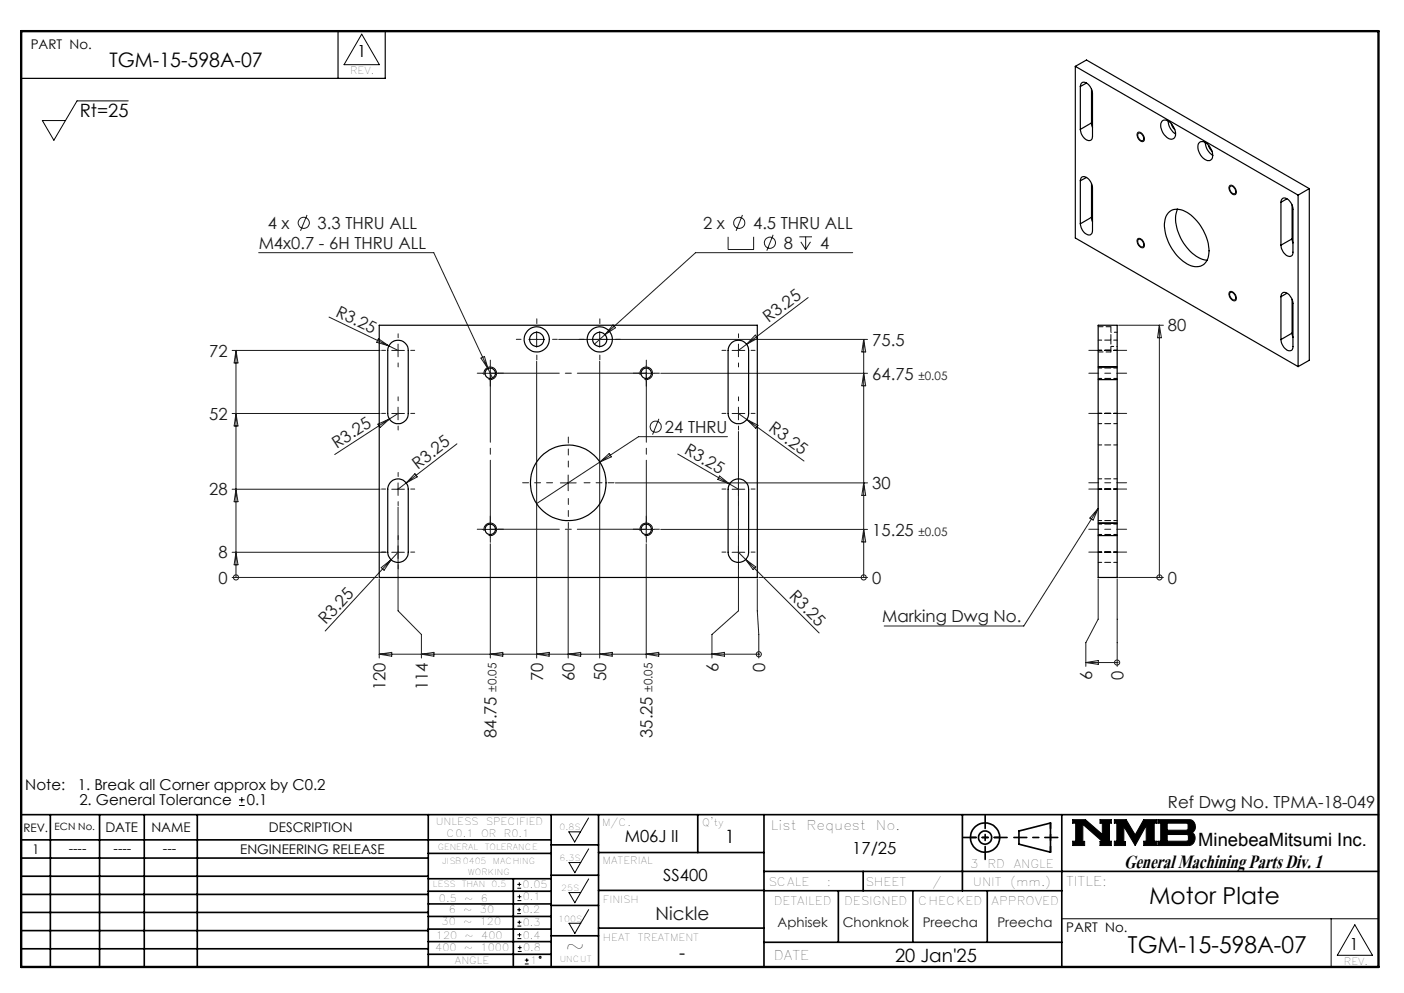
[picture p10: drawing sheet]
<svg xmlns="http://www.w3.org/2000/svg" width="297mm" height="210mm" viewBox="0 0 297 210" stroke-linecap="round" stroke-linejoin="round" font-family="sans-serif">
<g fill="none" stroke="#000" stroke-width=".21">
<path d="M76.5 7.2l3.8 6.5h-7.5zM27.1 21.3h-10.8l-4.9 8.4-2.4-4.2h4.9M240.6 28.1a1.17 1.17 0 0 1 1.5 1.3v.1a.53 .53 0 0 1-.5 .5 .53 .53 0 0 1-.5-.3l-.6-1.1zM260.1 39.3a1.18 1.18 0 0 1 1.4 1.2 .6 .6 0 0 1-.4 .7 .6 .6 0 0 1-.7-.4l-.4-.9zM240.7 50.5a1.24 1.24 0 0 1 1.2 .6 1.24 1.24 0 0 1 0 1.3 1.34 1.34 0 0 1-1.2-1.9zM102.4 79.3a1.34 1.34 0 0 1 1.2-1.7 1.34 1.34 0 0 1 1.4 1.5 1.34 1.34 0 0 1-1.6 1.1M135.4 79.3a1.34 1.34 0 0 1 1.2-1.7 1.34 1.34 0 0 1 1.5 1.5 1.34 1.34 0 0 1-1.8 1.1M232.3 77.6h4M260.1 61.7a1.24 1.24 0 0 1 1.2 .6 1.24 1.24 0 0 1 0 1.3 1.31 1.31 0 0 1-1.2-1.9zM232.3 80.3h4M102.4 112.3a1.33 1.33 0 0 1 1.2-1.7 1.33 1.33 0 0 1 1.4 1.5 1.33 1.33 0 0 1-1.6 1.1M135.4 112.3a1.33 1.33 0 0 1 1.2-1.7 1.33 1.33 0 0 1 1.4 1.5 1.33 1.33 0 0 1-1.7 1.1"/>
<path d="M232.3 110.6h4M232.3 113.3h4M50.6 170.3h1.2M50.6 169.1h1.2M51.2 168.5v1.2M120.3 175.9h2.5l-1.2 2.2zM124.5 173l-1.7 2.9M124.5 179.5l-1.7 2.9M226.9 173.3h2.7l3.6 3.2v-2.4h-.5v-.8h2.4v.8h-.4v3.8h.4v.9h-2.4v-.9h.5l-4.1-3.6v3.6h.3v.9h-2.5v-.9h.6v-3.8h-.6zM235.7 173.3h2.5l1.9 3.3 1.8-3.3h2.8v.8h-.5v3.8h.5v.9h-2.8v-.9h.6v-3.3l-2.4 4.2-2.4-4v3.2h.4v.8h-2.4v-.9h.6v-3.8h-.6zM244.9 173.3h6.6a1.47 1.47 0 0 1 1.3 1.2 1.47 1.47 0 0 1-.7 1.6 1.48 1.48 0 0 1 .7 1.6 1.48 1.48 0 0 1-1.4 1.1h-6.5v-.9h.6v-3.8h-.6zM246.9 174.1h4.1l.3 .2v1l-.3 .3h-4.1z"/>
<path d="M246.9 176.5h4.2l.3 .3v.8l-.4 .3h-4.1zM109.4 193.2h.8M109.4 192.4h.8M109.4 187.8h.8M109.4 187h.8M109.5 198.5h.8M109.5 197.7h.8M109.5 195.9h.8M109.5 195h.8M109.5 190.5h.8M109.5 189.6h.8M109.8 192v.8"/>
<path d="M109.9 194.7v.8M109.9 186.6v.8M109.9 189.2v.8M109.9 197.3v.8M110 200v.8M120.4 182.4h2.4l-1.2 2.2zM120.4 188.8h2.4l-1.2 2.1zM120.4 195.3h2.4l-1.2 2.1zM124.5 185.9l-1.7 2.9M124.5 192.4l-1.7 2.9M224.6 194.3h67M281.6 194.3v10.2"/>
<path d="M286.6 195.6l3.7 6.4h-7.4zM109.5 201.2h.8M109.5 200.4h.8M111 203.9h.8M111 203.1h.8M111.4 202.7v.8"/>
<circle cx="114.3" cy="202.5" r=".2"/>
</g>
<g fill="none" stroke="#000" stroke-width=".35">
<path d="M4.5 172.3h287.1M4.5 177.6h112.1M10.7 172.3v32.2M21.1 172.3v32.2M30.5 172.3v32.2M41.7 172.3v32.2M90.6 172.3v32.2M116.6 172.3v32.2M116.6 178.7h10M126.6 172.3v32.2M147.6 172.3v8M161.6 172.3v32.2"/>
<path d="M203.6 172.3v16.1M215.5 175.7l6.7-1.6v6.1l-6.7-1.7zM224.6 172.3v32.2M4.5 185.3h86.1M4.5 181.5h86.1M4.5 189.2h86.1M4.5 193h86.1M4.5 196.8h86.1M90.6 199.1h26M90.6 193.8h26M90.6 188.5h26M90.6 191.2h26"/>
<path d="M90.6 180.5h26M90.6 185.8h26M90.6 196.5h26M108.6 185.8v18.5M116.6 185.1h10M116.6 191.5h10M116.6 197.9h10M126.6 196.3h35M126.6 188.3h35M126.6 180.3h35M161.6 184.3h130M161.6 199.3h63"/>
<path d="M161.6 188.4h63M177.3 188.4v10.9M182.6 184.3v4.1M193.1 188.4v10.9M208.8 188.4v10.9M4.5 200.7h86.1M90.6 201.8h26"/>
<circle cx="208.4" cy="177.1" r="3.1"/>
<circle cx="208.4" cy="177.1" r="1.4"/>
</g>
<path d="M4.5 6.6h287.1" fill="none" stroke="#000" stroke-width=".21" stroke-dasharray="6.3 1.3 1.3 1.3" stroke-dashoffset="1.9"/>
<g fill="none" stroke="#000" stroke-width=".25">
<path d="M71.5 6.6v10M81.5 6.6v10h-77M227.5 14v36.3l47.1 27.2M227.5 14l47.1 27.3M227.5 14l2.3-1.3 47.2 27.2M228.5 18.3a.84 .84 0 0 1 .5-.9 .84 .84 0 0 1 1 .3 3.1 3.1 0 0 1 1.1 2v9.1a.83 .83 0 0 1-.5 .9 .83 .83 0 0 1-1-.3 2.92 2.92 0 0 1-1.1-2M228.5 18.3v9.1M229.8 17.6l-1.3 .7M230.9 18.9v7.1M228.5 38.2a.83 .83 0 0 1 .6-.8 .83 .83 0 0 1 .9 .3 2.92 2.92 0 0 1 1.1 2v9.1a.84 .84 0 0 1-.5 .9 .84 .84 0 0 1-1-.3 3.1 3.1 0 0 1-1.1-2.1M228.5 38.2v9.1M229.8 37.5l-1.3 .7"/>
<path d="M230.9 26l.2 .9M230.9 26l-2.4 1.4M230.9 38.8v7.2M240.8 28.2a.94 .94 0 0 1 1 .5 .94 .94 0 0 1-.1 1.1 1.19 1.19 0 0 1-.9-1.6zM245.8 25.7a1.51 1.51 0 0 1 2.2 .7 2.1 2.1 0 0 1 .2 2.9 2.12 2.12 0 0 1-2.4-1.7l-.3-.9zM247.1 25.6a3.4 3.4 0 0 0 1.6 2.7M247.8 26.2l.2 .6 .5 .6M253.6 30.2a1.27 1.27 0 0 1 2 .5 2.49 2.49 0 0 1 .6 3.1 1.67 1.67 0 0 1-2.2-1 2.48 2.48 0 0 1-.4-2.6zM255 30.2a3.4 3.4 0 0 0 1.5 2.7M255.7 30.7l.2 .7 .5 .6M260.1 39.5a.65 .65 0 0 1 1.1 .4 .58 .58 0 0 1 .3 .7 .58 .58 0 0 1-.6 .4 1.28 1.28 0 0 1-.8-1.5zM277 39.9l-2.4 1.4"/>
<path d="M277 39.9v36.3l-2.4 1.3M230.9 46l.2 .9M230.9 46l-2.4 1.3M240.8 50.7a.96 .96 0 0 1 1 .4 .96 .96 0 0 1-.1 1.1 1.2 1.2 0 0 1-.9-1.5zM247.1 45a3 3 0 0 1 4-.1 10.1 10.1 0 0 1 4.6 9.1 2.67 2.67 0 0 1-4.1 2 10 10 0 0 1-5.2-9.1l.3-1.2zM249.1 44.2a7.4 7.4 0 0 0 .9 6.6 7.8 7.8 0 0 0 5.3 4.3M271 42.8a.84 .84 0 0 1 .5-.9 .84 .84 0 0 1 1 .3 2.87 2.87 0 0 1 1 2.1v9a.88 .88 0 0 1-.7 1 .88 .88 0 0 1-1-.6l-.7-1-.1-.9M271 42.8v9M272.2 42l-1.2 .8M273.3 50.5l.2 .9M273.3 50.5l-2.3 1.3M273.3 43.3v7.2"/>
<path d="M274.6 41.3v36.2M80.2 68.8h80v53.3h-80zM82.8 72.5a2.16 2.16 0 0 1 2.3-.4 2.16 2.16 0 0 1 1.3 2v13.3a2.17 2.17 0 0 1-2.2 2.2 2.17 2.17 0 0 1-2.2-2.2v-13.3l.2-.7zM154.8 72.5a2.16 2.16 0 0 1 2.3-.4 2.16 2.16 0 0 1 1.3 2v13.3a2.17 2.17 0 0 1-2.2 2.2 2.17 2.17 0 0 1-2.2-2.2v-13.3l.2-.7zM232.3 68.8h4v53.3h-4zM260.2 61.9a1.03 1.03 0 0 1 1 1.5 1.1 1.1 0 0 1-1-1.5zM271 62.8a.84 .84 0 0 1 .5-1 .84 .84 0 0 1 1 .4 2.88 2.88 0 0 1 1 2v9.1a.88 .88 0 0 1-.7 .9 .88 .88 0 0 1-1-.5l-.7-1-.1-.9M271 62.8v9M272.2 62l-1.2 .8M273.3 70.4l.2 1M273.3 63.3v7.1M273.3 70.4l-2.3 1.4"/>
<path d="M82.8 101.8a2.16 2.16 0 0 1 2.3-.3 2.16 2.16 0 0 1 1.3 2v13.3a2.17 2.17 0 0 1-2.2 2.1 2.17 2.17 0 0 1-2.2-2.1v-13.3l.2-.8zM154.8 101.8a2.16 2.16 0 0 1 2.3-.3 2.16 2.16 0 0 1 1.3 2v13.3a2.17 2.17 0 0 1-2.2 2.1 2.17 2.17 0 0 1-2.2-2.1v-13.3l.2-.8z"/>
<circle cx="103.7" cy="78.9" r="1.1"/>
<circle cx="113.5" cy="71.8" r="1.5"/>
<circle cx="113.5" cy="71.8" r="2.66"/>
<circle cx="126.9" cy="71.8" r="1.5"/>
<circle cx="126.9" cy="71.8" r="2.66"/>
<circle cx="136.7" cy="79" r="1.1"/>
<circle cx="103.7" cy="111.9" r="1.11"/>
<circle cx="120.2" cy="102.1" r="8"/>
<circle cx="136.7" cy="112" r="1.1"/>
</g>
<path d="M205.3 177.1h6.2M222.2 174v6.2" fill="none" stroke="#000" stroke-width=".35" stroke-dasharray="15.2 1.3 1.3 1.3" stroke-dashoffset="14.1"/>
<path d="M203.8 177.1h9.2M208.4 172.5v9.2M214.5 177.1h9.3" fill="none" stroke="#000" stroke-width=".35" stroke-dasharray="15.2 1.3 1.3 1.3" stroke-dashoffset="12.5"/>
<path d="M4.5 6.6h287.1v197.9h-287.1z" fill="none" stroke="#000" stroke-width=".5"/>
<path d="M226.9 173.3v.8h.6v3.8h-.6v.9h2.5v-.9h-.3v-3.6l4.1 3.6h-.5v.9h2.4v-.9h-.4v-3.8h.4v-.8h-2.4v.8h.5v2.4l-3.6-3.2zM235.7 173.3v.8h.6v3.8h-.6v.9h2.4v-.8h-.4v-3.2l2.4 4 2.4-4.2v3.3h-.6v.9h2.8v-.9h-.5v-3.8h.5v-.8h-2.8l-1.8 3.3-1.9-3.3zM246.9 176.5h4.2l.3 .2v1l-.3 .2h-4.2zM244.9 173.3v.8h.6v3.8h-.6v.9h6.9l.7-.5 .3-.9-.1-.7-.6-.6a1.48 1.48 0 0 0 .7-1.6 1.48 1.48 0 0 0-1.3-1.2zM246.9 174.1h4.1l.3 .2v1.1l-.2 .2h-4.2z" fill-rule="evenodd" fill="#000"/>
<g fill="none" stroke="#191924" stroke-width=".21">
<path d="M54.7 53.4h37.1l11.4 24.6M64.9 45.5l-1.3 3.3M154 50.1v2.7h5.4v-2.7M157.1 45.5l-1.4 3.3M163.5 49.7l-1.3 3.3M169.1 50.1h2.7M169.4 51.1l1 1.7M170.4 50.1v2.7M171.4 51.1l-1 1.7M180.4 53.4h-33.3l-21.3 19.4M49.1 74.1h31.3M49.9 74.1v48"/>
<path d="M49.9 74.1l.4 2.7h-.8zM69.6 67.1l12.7 6.1M80 71.6l2.3 1.6-2.6-.8zM82.3 73.2l1.9 .9M82.9 74.1h2.6M84.2 72.8v2.7M101.7 75.7l.8-.3 .7 2.6zM102 78.9h3.4M103.2 78l1 1.9M103.7 77.3v3.3M111.9 71.8h3.3M113.5 76.4v62.8"/>
<path d="M113.5 70.1v3.3M118.2 71.8h65.3M126.9 76.4v62.8M126.9 70.1v3.3M129.7 68.7l.5 .6-2.2 1.5zM135 78.9h3.4M136.7 77.3v3.3M139.8 78.9h43.7M154.9 74.1h2.7M156.2 72.8v2.7M157.9 72.8l-1.7 1.3M159.8 70.9l.5 .6-2.4 1.3z"/>
<path d="M171 62.9l-13.1 9.9M182.7 71.8v50.3M182.7 71.8l.4 2.6h-.8zM182.7 78.9l.4 2.7h-.8zM236.6 68.8h9.5M245.3 68.8v53.3M245.3 68.8l.4 2.6h-.8zM49.1 87.4h31.3M49.9 87.4l.4 2.7h-.8zM79.9 89.7l2.5-1.1-2 1.8zM82.4 88.6l-11.6 7.5M82.9 87.4h2.6"/>
<path d="M84.2 87.4l-1.8 1.2M84.2 86.1v2.7M96.7 93.9l-10.8 8.2M126.9 97.7l2-1.8 .4 .7zM139.4 88.6l-1.4 3.3M143.4 96l10.9 6.4M153.9 92.3h-18.8l-21.6 14.2M154.9 87.4h2.7M156.2 87.4l1.8 1.3M156.2 91.3v37.9l-5.6 5v5M156.2 86.1v2.7M158 88.7l12.1 8.8"/>
<path d="M158 88.7l2.3 1.2-.4 .7zM49.1 116.8h32.6M49.1 103.5h31.3M49.9 116.8l.4 2.6h-.8zM49.9 103.5l.4 2.6h-.8zM82.7 118.4l-13.9 15M82.9 116.8h2.6M82.9 103.5h2.6M84.2 107.2v22l4.9 5v5M84.2 116.8l-1.5 1.6M84.2 102.1v2.7M85.9 102.1l-1.7 1.4"/>
<path d="M87.8 100.2l.5 .7-2.4 1.2zM102 112h3.4M103.7 115v24.2M103.7 110.3v3.3M118.5 102.1h3.4M120.2 112.1v27.1M120.2 100.5v3.3M130.2 102.1h53.3M135 112h3.4M136.7 115v24.2M136.7 110.3v3.3M139.8 112h43.7"/>
<path d="M152.2 100.7l2.1 1.7-2.5-1zM154.3 102.4l1.9 1.1M154.9 116.8h2.7M154.9 103.5h2.7M156.2 116.8l17.1 17.1M157.7 118.3l2.2 1.6-.6 .6zM182.7 112l.4 2.6h-.8zM182.7 102.1l.4 2.7h-.8zM232.3 107.5l-15.7 24.9h-29.6M232.3 107.5l-1.1 2.5-.7-.4zM49.1 122.1h30.8M49.9 122.1h.1"/>
<path d="M80.2 138.4h80.3M80.2 122.4v16.8M80.2 138.4l2.7-.4v.8zM80.6 120l2.1-1.6-1.5 2.2zM89.1 138.4l2.7-.4v.8zM103.7 138.4l2.7-.4v.8zM113.5 138.4l2.7-.4v.8zM120.2 138.4l2.6-.4v.8zM126.9 138.4l2.6-.4v.8zM136.7 138.4l2.6-.4v.8zM150.6 138.4l2.6-.4v.8zM160.2 122.4v6.8l.3 5v5"/>
<path d="M160.5 122.1h23M160.5 138.4h.1M182.7 122.1h.1M232.3 122.4v8.5l-2.6 5v5M236.3 122.4v18.5M236.6 122.1h9.5M245.3 122.1h.1M229.7 140.1h6.6M229.7 140.1l2.6-.4v.8zM236.3 140.1h.1"/>
<circle cx="64.3" cy="47.1" r="1.18"/>
<circle cx="156.4" cy="47.1" r="1.18"/>
<circle cx="162.9" cy="51.3" r="1.17"/>
<circle cx="138.7" cy="90.2" r="1.18"/>
<circle cx="49.9" cy="122.1" r=".54"/>
<circle cx="160.5" cy="138.4" r=".55"/>
<circle cx="182.7" cy="122.1" r=".55"/>
<circle cx="245.3" cy="122.1" r=".54"/>
<circle cx="236.3" cy="140.1" r=".54"/>
</g>
<path d="M230.3 78.9h8M238.3 74.1h-8M238.3 87.4h-8M230.3 111.9h8M238.3 102.1h-8M238.3 103.4h-8M238.3 116.8h-8" fill="none" stroke="#191924" stroke-width=".21" stroke-dasharray="15.2 1.3 1.3 1.3" stroke-dashoffset="13.1"/>
<path d="M103.7 78.9h33M136.7 78.9v33M103.7 111.9v-33M136.7 111.9h-33" fill="none" stroke="#191924" stroke-width=".21" stroke-dasharray="15.2 1.3 1.3 1.3" stroke-dashoffset=".6"/>
<path d="M120.2 98.8v-6.4M116.9 102.1h-6.3M120.2 105.4v6.4M123.6 102.1h6.3" fill="none" stroke="#191924" stroke-width=".21" stroke-dasharray="15.2 1.3 1.3 1.3" stroke-dashoffset="14"/>
<g fill="none" stroke="#191924" stroke-width=".21" stroke-dasharray="15.2 1.3 1.3 1.3">
<path d="M81.6 74.1h-.9M84.2 71.4v-.8M84.2 76.8v.8M86.9 74.1h.8M102.1 78.9h-1.1M103.7 77.3v-1.1M105.4 78.9h1.1M110.2 71.8h-1M113.6 68.4v-1M113.6 75.1v1M116.9 71.8h1M123.6 71.8h-1"/>
<path d="M126.9 68.4v-1M126.9 75.1v1M130.2 71.8h1M135.1 78.9h-1.1M136.7 77.3v-1.1M138.4 78.9h1.1M153.6 74.1h-.9M156.2 71.4v-.8M156.2 76.8v.8M158.9 74.1h.8M81.6 87.4h-.9M84.2 84.8v-.9"/>
<path d="M84.2 90.1v.8M86.9 87.4h.8M103.7 80.6v1.1M136.7 80.6v1.1M153.6 87.4h-.9M156.2 84.8v-.9M156.2 90.1v.8M158.9 87.4h.8M81.6 116.8h-.9M81.6 103.4h-.9M84.2 114.1v-.8M84.2 119.4v.9"/>
<path d="M84.2 100.8v-.9M84.2 106.1v.8M86.9 116.8h.8M86.9 103.4h.8M102.1 111.9h-1.1M103.7 110.3v-1.1M103.7 113.6v1.1M105.4 111.9h1.1M135.1 111.9h-1.1M136.7 110.3v-1.1M136.7 113.6v1.1M138.4 111.9h1.1"/>
<path d="M153.6 103.4h-.9M153.6 116.8h-.9M156.2 100.8v-.9M156.2 106.1v.8M156.2 114.1v-.8M156.2 119.4v.9M158.9 103.4h.8M158.9 116.8h.8"/>
</g>
<g fill="none" stroke="#000" stroke-width=".21" stroke-dasharray="1.3 .6" stroke-dashoffset=".5">
<path d="M232.3 74.1h4M236.3 74.1h-4M236.3 71.9h-4M236.3 77.8h-4M232.3 87.4h4M232.3 89.6h4M232.3 80h4M236.3 94.1h-4M232.3 103.4h4M232.3 116.8h4M232.3 118.9h4M232.3 113h4"/>
<path d="M232.3 110.1h4M236.3 116.8h-4M236.3 101.3h-4M236.3 110.8h-4"/>
</g>
<path d="M232.3 74.4h2.7M235 71.8v-2.7M235 74.4v-2.6M235 69.1h-2.7" fill="none" stroke="#000" stroke-width=".21" stroke-dasharray="1.3 .6" stroke-dashoffset=".3"/>
<path d="M235 73.3h1.3M236.3 70.3h-1.3" fill="none" stroke="#000" stroke-width=".21" stroke-dasharray="1.3 .6" stroke-dashoffset=".7"/>
<text font-size="6.2" x="237.8" y="183.6">General Machining Parts Div. 1</text>
<g font-size="4.9">
<text x="243.1" y="191.2">Motor Plate</text>
<text x="119.6" y="201.8">~</text>
<text x="238.6" y="201.5">TGM-15-598A-07</text>
</g>
<text font-size="4.2" x="23.2" y="14.3">TGM-15-598A-07</text>
<g font-size="3.9">
<text x="16.9" y="24.6">Rt=25</text>
<text x="153.3" y="178.4">1</text>
<text x="253.5" y="178.9">MinebeaMitsumi Inc.</text>
<text x="143.7" y="202.9">-</text>
<text x="189.3" y="203.3">20 Jan'25</text>
</g>
<text font-size="3.9" fill="#191924" x="138.7" y="194.6">Nickle</text>
<g font-size="3.5">
<text x="75.6" y="12.1">1</text>
<text x="132.1" y="178.2">M06J II</text>
<text x="180.3" y="180.5">17/25</text>
<text x="140.3" y="186.3">SS400</text>
<text x="285.5" y="200.9">1</text>
</g>
<g font-size="3.5" fill="#191924">
<text x="54.7" y="52.7">M4x0.7 - 6H THRU ALL</text>
<text x="56.6" y="48.4">4 x</text>
<text x="67.2" y="48.4">3.3 THRU ALL</text>
<text x="148.7" y="48.4">2 x</text>
<text x="159.3" y="48.4">4.5 THRU ALL</text>
<text x="165.8" y="52.7">8</text>
<text x="173.5" y="52.7">4</text>
<text x="70.8" y="66.8" transform="rotate(26 70.8 66.8)">R3.25</text>
<text x="162.6" y="68.3" transform="rotate(-37 162.6 68.3)">R3.25</text>
<text x="247.1" y="70.1">80</text>
<text x="44.2" y="75.4">72</text>
<text x="184.5" y="73.1">75.5</text>
<text x="184.5" y="80.3">64.75</text>
<text x="44.2" y="88.8">52</text>
<text x="71.3" y="95" transform="rotate(-33 71.3 95)">R3.25</text>
<text x="140.7" y="91.6">24 THRU</text>
<text x="144.6" y="95.9" transform="rotate(30 144.6 95.9)">R3.25</text>
<text x="162.4" y="91" transform="rotate(36 162.4 91)">R3.25</text>
<text x="88.4" y="99.3" transform="rotate(-38 88.4 99.3)">R3.25</text>
<text x="44.2" y="104.8">28</text>
<text x="184.5" y="103.4">30</text>
<text x="184.5" y="113.3">15.25</text>
<text x="46.2" y="118.1">8</text>
<text x="46.2" y="123.4">0</text>
<text x="184.5" y="123.4">0</text>
<text x="247.1" y="123.4">0</text>
<text x="166.8" y="126.3" transform="rotate(45 166.8 126.3)">R3.25</text>
<text x="186.6" y="131.6">Marking Dwg No.</text>
<text x="68.9" y="132.2" transform="rotate(-47 68.9 132.2)">R3.25</text>
<text x="152" y="142.1" transform="rotate(-90 152 142.1)">6</text>
<text x="161.9" y="142.1" transform="rotate(-90 161.9 142.1)">0</text>
<text x="231" y="143.8" transform="rotate(-90 231 143.8)">6</text>
<text x="237.7" y="143.8" transform="rotate(-90 237.7 143.8)">0</text>
<text x="81.6" y="146" transform="rotate(-90 81.6 146)">120</text>
<text x="90.5" y="146" transform="rotate(-90 90.5 146)">114</text>
<text x="114.9" y="144" transform="rotate(-90 114.9 144)">70</text>
<text x="121.6" y="144" transform="rotate(-90 121.6 144)">60</text>
<text x="128.2" y="144" transform="rotate(-90 128.2 144)">50</text>
<text x="105.1" y="156" transform="rotate(-90 105.1 156)">84.75</text>
<text x="138.1" y="156" transform="rotate(-90 138.1 156)">35.25</text>
<text x="247.1" y="170.8">Ref Dwg No. TPMA-18-049</text>
</g>
<g font-size="3.2">
<text x="5.4" y="167.2">Note:</text>
<text x="16.4" y="167.2">1. Break all Corner approx by C0.2</text>
<text x="16.8" y="170.3">2. General Tolerance</text>
<text x="52.2" y="170.3">0.1</text>
</g>
<g font-size="2.8">
<text x="6.5" y="10.4">PART No.</text>
<text x="22.3" y="175.9">DATE</text>
<text x="32" y="175.9">NAME</text>
<text x="56.9" y="175.9">DESCRIPTION</text>
<text x="163.1" y="175.4">List</text>
<text x="170.6" y="175.4">Request</text>
<text x="185.3" y="175.4">No.</text>
<text x="6.8" y="180.6">1</text>
<text x="14.5" y="180.3">----</text>
<text x="24" y="180.3">----</text>
<text x="34.5" y="180.3">---</text>
<text x="50.8" y="180.7">ENGINEERING RELEASE</text>
<text x="225.5" y="187.3">TITLE:</text>
<text x="225.6" y="197.2">PART No.</text>
<text x="163.7" y="203">DATE</text>
</g>
<g font-size="2.8" fill="#191924">
<text x="164.5" y="196.1">Aphisek</text>
<text x="178.3" y="196.1">Chonknok</text>
<text x="195.2" y="196.1">Preecha</text>
<text x="211" y="196.1">Preecha</text>
</g>
<g font-size="2.5" fill="#191924">
<text x="194.3" y="80.3">±0.05</text>
<text x="194.3" y="113.3">±0.05</text>
<text x="105.1" y="146.3" transform="rotate(-90 105.1 146.3)">±0.05</text>
<text x="138.1" y="146.3" transform="rotate(-90 138.1 146.3)">±0.05</text>
</g>
<g font-size="2.5">
<text x="4.9" y="175.9">REV.</text>
<text x="205.2" y="183.6">3</text>
<text x="208.9" y="183.6">RD</text>
<text x="214.4" y="183.6">ANGLE</text>
<text x="162.5" y="187.3">SCALE</text>
<text x="163.7" y="191.5">DETAILED</text>
<text x="174.9" y="187.3">:</text>
<text x="178.6" y="191.5">DESIGNED</text>
<text x="183.1" y="187.3">SHEET</text>
<text x="194.2" y="191.5">CHECKED</text>
<text x="197.2" y="187.3">/</text>
<text x="205.8" y="187.3">UNIT</text>
<text x="209.8" y="191.5">APPROVED</text>
<text x="213.7" y="187.3">(mm.)</text>
</g>
<g font-size="2.1">
<text x="74.1" y="15.7">REV.</text>
<text x="11.6" y="175.6">ECN No.</text>
<text x="92.2" y="174.5">UNLESS</text>
<text x="94.5" y="177.1">C0.1</text>
<text x="101.8" y="177.1">OR</text>
<text x="102.8" y="174.5">SPECIFIED</text>
<text x="106.6" y="177.1">R0.1</text>
<text x="127.3" y="174.7">M/C.</text>
<text x="148.6" y="174.8">Q'ty</text>
<text x="127.5" y="182.8">MATERIAL</text>
<text x="92.8" y="190.8">0.5</text>
<text x="98.2" y="190.8">~</text>
<text x="101.7" y="190.8">6</text>
<text x="110.6" y="187.8">0.05</text>
<text x="110.6" y="190.4">0.1</text>
<text x="127.6" y="190.9">FINISH</text>
<text x="93.4" y="195.7">30</text>
<text x="94.9" y="193">6</text>
<text x="98" y="195.7">~</text>
<text x="98" y="193">~</text>
<text x="101.5" y="195.7">120</text>
<text x="101.5" y="193">30</text>
<text x="110.5" y="193.2">0.2</text>
<text x="110.6" y="195.9">0.3</text>
<text x="92.1" y="201.1">400</text>
<text x="92.2" y="198.6">120</text>
<text x="96.2" y="203.9">ANGLE</text>
<text x="98.2" y="201.1">~</text>
<text x="98.3" y="198.6">~</text>
<text x="101.7" y="201.1">1000</text>
<text x="101.8" y="198.6">400</text>
<text x="110.6" y="198.5">0.4</text>
<text x="110.7" y="201.2">0.8</text>
<text x="112.1" y="203.9">1</text>
<text x="127.6" y="199">HEAT</text>
<text x="134.9" y="199">TREATMENT</text>
<text x="284.3" y="204.1">REV.</text>
</g>
<g font-size="1.8">
<text x="92.6" y="179.7">GENERAL</text>
<text x="102.5" y="179.7">TOLERANCE</text>
<text x="118.4" y="175.6">0.8S</text>
<text x="93.5" y="182.6">JISB0405</text>
<text x="99" y="185">WORKING</text>
<text x="104.3" y="182.6">MACHING</text>
<text x="118.4" y="182.1">6.3S</text>
<text x="91.6" y="187.6">LESS</text>
<text x="97.7" y="187.6">THAN</text>
<text x="104" y="187.6">0.5</text>
<text x="118.7" y="188.4">25S</text>
<text x="118.1" y="194.9">100S</text>
<text x="118.4" y="203.4">UNCUT</text>
</g>
</svg>
